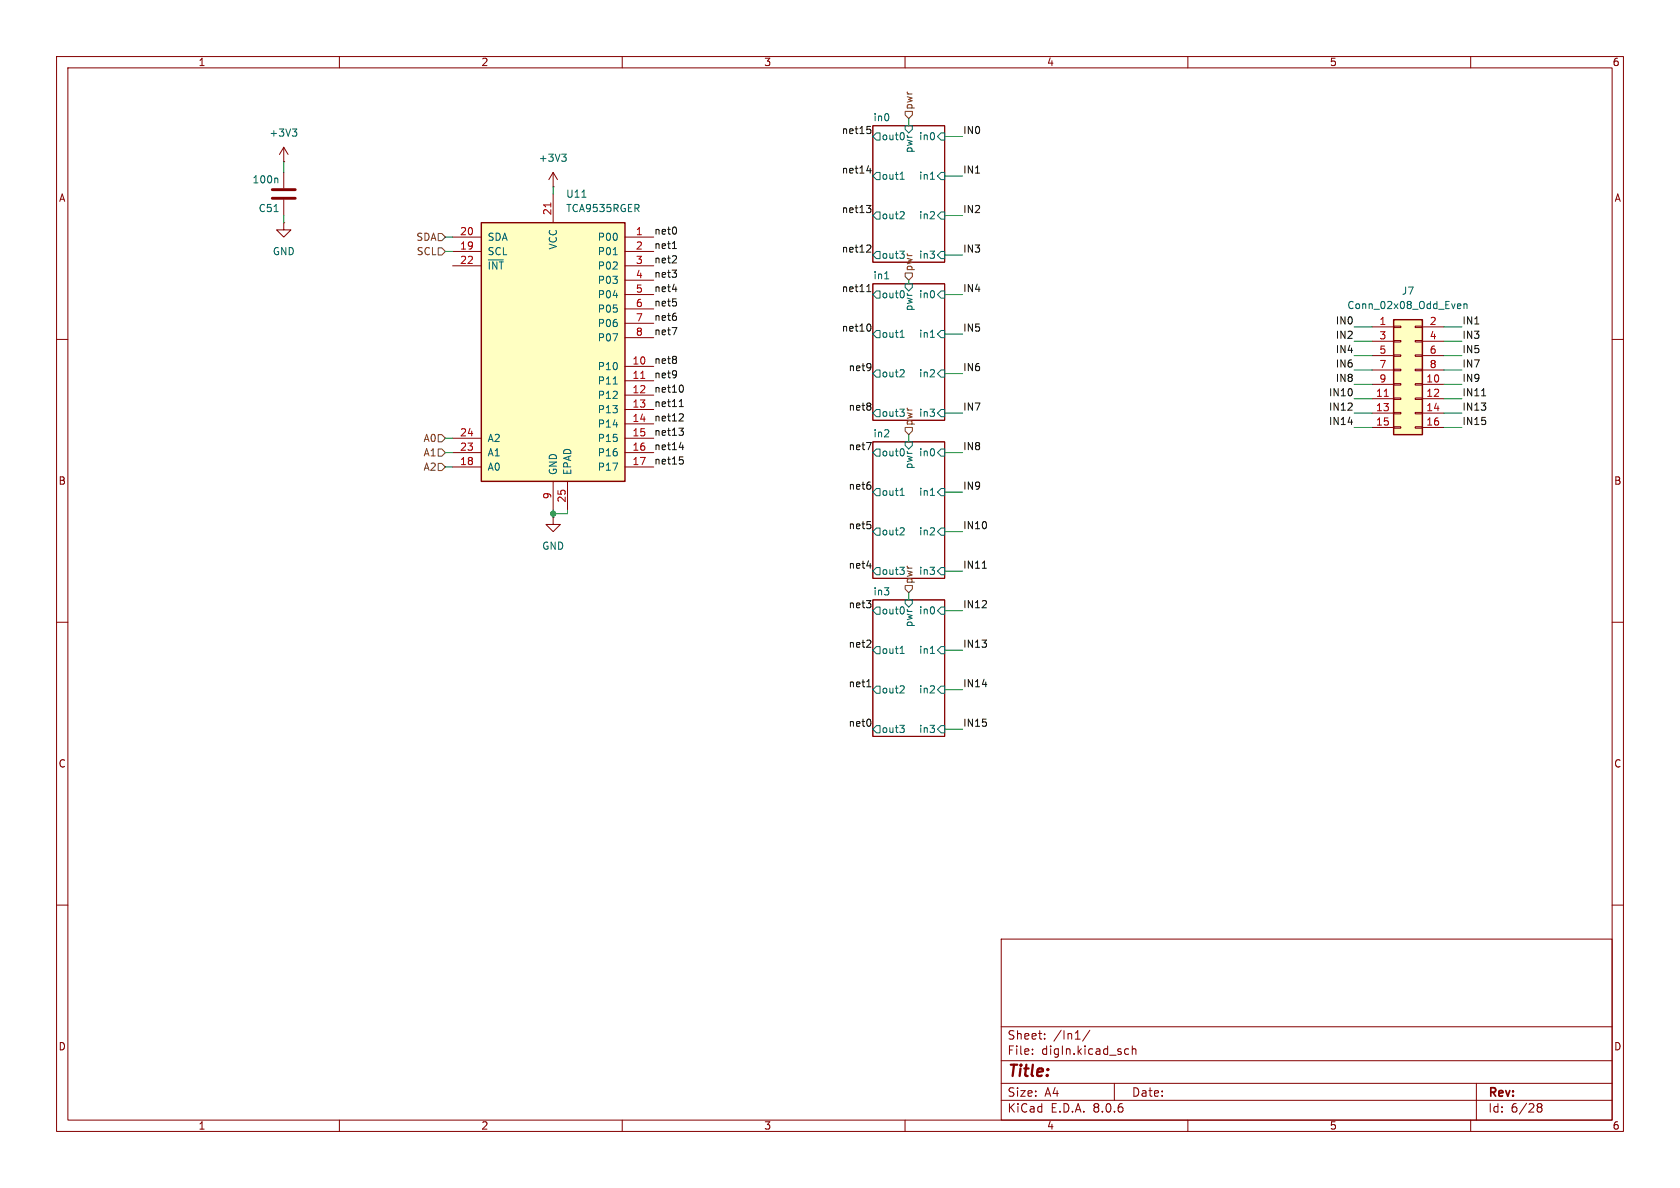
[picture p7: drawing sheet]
<svg xmlns="http://www.w3.org/2000/svg" width="297mm" height="210mm" viewBox="0 0 297 210" stroke-linecap="round" stroke-linejoin="round" font-family="sans-serif">
<g fill="none" stroke="#840000" stroke-width=".18">
<path d="M10 10h277v190h-277zM12 12h273v186h-273zM60 10v2M110 10v2M160 10v2M210 10v2M260 10v2M154.3 22.2h12.7v24.2h-12.7zM10 60h2M154.3 50.2h12.7v24.1h-12.7zM285 60h2M154.3 78.1h12.7v24.1h-12.7z"/>
<path d="M10 110h2M154.3 106h12.7v24.2h-12.7zM285 110h2M10 160h2M285 160h2M177 166h108v32h-108zM60 198v2M110 198v2M160 198v2M177 194.5h108M177 191.5h108M177 187.5h108"/>
<path d="M177 181.5h108M182.5 186.3v.1M182.5 185.5v.1M184.7 183.6v.1M184.7 182.8v.1M192.7 182.1l-1.3 2M197 191.5v3M199 186.3h.5M199 185.5h.5M200.2 185.5l.2-.1 .3 .1 .1 .9M200.2 184.9v1.5M210 198v2"/>
<path d="M260 198v2M261 191.5v6.5M271.7 195.5l.3 .2M271.7 195.4l.3-.3 .5 .1 .1 .3-.3 .2M272 195.7h.3M272 195.7l-.3 .3M272.3 195.7l.3 .3-.1 .5-.5 .1-.3-.3"/>
</g>
<g fill="none" stroke="#006464" stroke-width=".18">
<path d="M154.9 23.5h.7v1.3h-.7l-.6-.7zM154.9 30.5h.7v1.3h-.7l-.6-.7zM154.9 37.5h.7v1.2h-.7l-.6-.6zM159.1 31.7h.8M159.4 30.6l.1-.2v1.3M159.7 23.6l.2 .3-.2 .7M159.7 37.5l.2 .2-.1 .3-.7 .7h.8M160 22.2h1.3v.7l-.6 .6-.7-.6zM164.5 31.7h.7M166.4 37.5h.6v1.2h-.6l-.7-.6zM166.4 30.5h.6v1.3h-.6l-.7-.7zM166.4 23.5h.6v1.3h-.6l-.7-.7z"/>
<path d="M154.9 44.5h.7v1.2h-.7l-.6-.6zM154.9 51.4h.7v1.3h-.7l-.6-.6zM154.9 58.4h.7v1.3h-.7l-.6-.6zM156.4 49.3h.7M159.1 44.4h.8l-.5 .5M159.1 59.6h.8M159.4 58.5l.1-.1v1.2M159.7 44.9l.2 .2-.2 .5M159.7 51.5l.2 .4-.2 .6M160 50.2h1.3v.6l-.6 .6-.7-.6zM164.5 59.6h.7M166.4 44.5h.6v1.2h-.6l-.7-.6z"/>
<path d="M166.4 58.4h.6v1.3h-.6l-.7-.6zM166.4 51.4h.6v1.3h-.6l-.7-.6zM154.9 79.4h.7v1.2h-.7l-.6-.6zM154.9 65.4h.7v1.3h-.7l-.6-.7zM154.9 72.4h.7v1.3h-.7l-.6-.7zM159.1 72.3h.8l-.5 .5M159.7 79.4l.2 .4-.2 .7M159.7 65.4l.2 .2-.1 .3-.7 .7h.8M159.7 72.9l.2 .2-.2 .4M160 78.1h1.3v.6l-.6 .7-.7-.7zM166.4 79.4h.6v1.2h-.6l-.7-.6zM166.4 65.4h.6v1.3h-.6l-.7-.7z"/>
<path d="M166.4 72.4h.6v1.3h-.6l-.7-.7zM154.9 86.4h.7v1.2h-.7l-.6-.6zM154.9 93.3h.7v1.3h-.7l-.6-.6zM159.1 87.6h.8M159.4 86.5l.1-.2v1.3M159.7 93.4l.2 .1-.1 .3-.7 .8h.8M164.5 87.6h.7M166.4 93.3h.6v1.3h-.6l-.7-.6zM166.4 86.4h.6v1.2h-.6l-.7-.6zM154.9 100.3h.7v1.3h-.7l-.6-.6zM154.9 107.3h.7v1.3h-.7l-.6-.6zM154.9 114.3h.7v1.3h-.7l-.6-.7z"/>
<path d="M159.1 100.3h.8l-.5 .5M159.1 115.5h.8M159.4 114.4l.1-.2v1.3M159.7 100.8l.2 .2-.2 .5M159.7 107.4l.2 .3-.2 .7M160 106h1.3v.7l-.6 .6-.7-.6zM164.5 115.5h.7M166.4 100.3h.6v1.3h-.6l-.7-.6zM166.4 114.3h.6v1.3h-.6l-.7-.7zM166.4 107.3h.6v1.3h-.6l-.7-.6zM154.9 121.3h.7v1.3h-.7l-.6-.7zM154.9 128.3h.7v1.2h-.7l-.6-.6z"/>
<path d="M159.1 128.2h.8l-.5 .5M159.7 121.3l.2 .2-.1 .3-.7 .7h.8M159.7 128.8l.2 .1-.2 .5M166.4 121.3h.6v1.3h-.6l-.7-.7zM166.4 128.3h.6v1.2h-.6l-.7-.6z"/>
</g>
<path d="M85.1 39.4h25.4v45.7h-25.4z" fill="#ffffc2"/>
<path d="M85.1 39.4h25.4v45.7h-25.4z" fill="none" stroke="#840000" stroke-width=".25"/>
<g fill="none" stroke="#840000" stroke-width=".18">
<path d="M50.2 28.6h.1M50.2 39.4v1.2h1.2l-1.2 1.3-1.3-1.3h1.3M50.2 39.4h.1M50.2 26l-.8 1.3M50.2 26v2.6M50.2 30.5v2.8M50.2 35.3v2.8M50.2 26l.7 1.3M97.8 33h.1M97.8 30.5v2.5M97.8 34.3v5.1M97.8 30.5l-.8 1.3"/>
<path d="M97.8 30.5l.8 1.3M80 41.9h5.1M80 44.5h5.1M80 47h5.1M110.5 41.9h5.1M110.5 44.5h5.1M110.5 47h5.1M110.5 49.5h5.1M110.5 52.1h5.1M110.5 54.6h5.1M110.5 57.2h5.1M110.5 59.7h5.1"/>
<path d="M80 77.5h5.1M110.5 64.8h5.1M110.5 67.3h5.1M110.5 69.9h5.1M110.5 72.4h5.1M110.5 74.9h5.1M110.5 77.5h5.1M80 80h5.1M80 82.6h5.1M97.8 91.4v1.3h1.3l-1.3 1.3-1.3-1.3h1.3M97.8 91.4h.1M97.8 85.1v5.1"/>
<path d="M100.3 85.1v5.1M110.5 80h5.1M110.5 82.6h5.1"/>
</g>
<path d="M48.5 37.4h.7M48.9 31.5l.2 .2v.6M51.7 22.8h.8l-.5 .5M52.2 23.3l.3 .2v.3l-.3 .3M99.3 27.2h.8l-.4 .5M99.8 27.7l.3 .3v.3l-.3 .2M102.9 34.9h.7M108.4 45h.7M108.4 67.9h.7" fill="none" stroke="#006464" stroke-width=".18"/>
<path d="M97.4 35.9v.7M113.3 66.9h.7" fill="none" stroke="#a90000" stroke-width=".18"/>
<path d="M48.1 33.5h4.1M48.1 35.1h4.1" fill="none" stroke="#840000" stroke-width=".51"/>
<path d="M246.4 56.5h5.1v20.3h-5.1z" fill="#ffffc2"/>
<g fill="none" stroke="#840000" stroke-width=".18">
<path d="M242.6 57.8h3.8M246.4 57.7h1.2v.2h-1.2zM250.2 57.7h1.3v.2h-1.3zM251.5 57.8h3.8M242.6 67.9h3.8M242.6 70.5h3.8M242.6 73h3.8M242.6 75.6h3.8M242.6 60.3h3.8M242.6 62.9h3.8M242.6 65.4h3.8M246.4 75.4h1.2v.3h-1.2z"/>
<path d="M246.4 72.9h1.2v.3h-1.2zM246.4 70.4h1.2v.2h-1.2zM246.4 67.8h1.2v.3h-1.2zM246.4 65.3h1.2v.2h-1.2zM246.4 62.7h1.2v.3h-1.2zM246.4 60.2h1.2v.3h-1.2zM250.2 75.4h1.3v.3h-1.3zM250.2 72.9h1.3v.3h-1.3zM250.2 70.4h1.3v.2h-1.3zM250.2 67.8h1.3v.3h-1.3zM250.2 65.3h1.3v.2h-1.3zM250.2 62.7h1.3v.3h-1.3z"/>
<path d="M250.2 60.2h1.3v.3h-1.3zM251.5 67.9h3.8M251.5 70.5h3.8M251.5 73h3.8M251.5 75.6h3.8M251.5 60.3h3.8M251.5 62.9h3.8M251.5 65.4h3.8"/>
</g>
<path d="M246.4 56.5h5.1v20.3h-5.1z" fill="none" stroke="#840000" stroke-width=".25"/>
<path d="M244.7 70.1h.7" fill="none" stroke="#a90000" stroke-width=".18"/>
<path d="M257.8 53.7l.4 .1 .1 .2-.6 .1M258.2 54.5l-.4 .1M258.8 53.8l.2-.1 .3 .1 .1 .8M258.8 53.7v.9" fill="none" stroke="#006464" stroke-width=".18"/>
<path d="M160 19.7h1.3v.6l-.6 .7-.7-.7zM77.5 43.8h.6l.6 .7-.6 .6h-.6zM77.5 41.3h.6l.6 .6-.6 .6h-.6zM160 48.3h1.3v.6l-.6 .6-.7-.6zM77.5 79.4h.6l.6 .6-.6 .6h-.6zM77.5 76.8h.6l.6 .7-.6 .6h-.6zM160 75.6h1.3v.6l-.6 .6-.7-.6zM77.5 81.9h.6l.6 .7-.6 .6h-.6zM160 103.5h1.3v.6l-.6 .7-.7-.7z" fill="none" stroke="#725600" stroke-width=".18"/>
<g fill="none" stroke="#0f0f0f" stroke-width=".18">
<path d="M153.2 36.3h.8l-.5 .5 .4 .1 .1 .4-.3 .3h-.3M153.2 30.2h.8M153.3 22.3h.6M153.4 22.8h.3l.3 .3-.1 .4-.5 .1M153.8 29.8v.8M118.8 57.9h.9l-.6 1.3M118.8 46.5h.8M118.8 47.7h.8l-.4 .5M118.9 51.1h.8M118.9 43.9h.7M119.5 40.4v.8M119.5 45.3v.5"/>
<path d="M119.5 48.4v.5M119.5 53.4v.6M119.5 56v.5M153.2 51.6h.8M153.4 50.6l.2-.3v1.3M153.4 43.3l.4 .1 .2 .3-.8 .9h.8M153.7 57.3a.79 .79 0 0 1 0 1.2M119.5 65.6v.9M119.5 63.1v.3M119.5 63.7v.4M119.6 66.1l-.1 .1M120 75.7h.8l-.4 .5 .4 .1v.4l-.2 .3h-.4"/>
<path d="M120.1 71.9h.7M120.1 79.1h.8M120.2 70.9l.2-.3v1.3M120.3 73.1l.4 .1 .1 .3-.8 .9h.8M120.5 68.1a.79 .79 0 0 1 0 1.2M120.7 78.7v.8M153.2 78.2h.8l-.5 1.3M153.9 64.4v.8M153.9 71.4v.3M153.9 71.9v.5M154 64.8l-.1 .1M261.9 70h.8"/>
<path d="M120.1 80.8h.7M120.3 81.3h.3l.2 .2-.1 .5h-.4M153.9 85.8v.6M153.9 92.8v.5M153.2 114.4h.8M153.2 106.2h.8l-.5 .5M153.2 100h.8M153.9 106.8v.5M153.9 113.3v.4M173.7 100.5h.7M153.2 121.4h.8M153.9 127.4v.8"/>
</g>
<g fill="none" stroke="#009600" stroke-width=".18">
<path d="M50.2 28.6v1.9M50.2 38.1v1.3M97.8 33v1.3M160.7 21v1.2M167 38.1h3.2M167 24.1h3.2M167 31.1h3.2M78.7 44.5h1.3M78.7 41.9h1.3M160.7 49.5v.7M167 52.1h3.2M167 45.1h3.2"/>
<path d="M167 59.1h3.2M239.4 57.8h3.2M255.3 57.8h3.1M78.7 77.5h1.3M160.7 76.8v1.3M167 66h3.2M167 73h3.2M239.4 73h3.2M239.4 67.9h3.2M239.4 62.9h3.2M239.4 60.3h3.2M239.4 65.4h3.2"/>
<path d="M239.4 70.5h3.2M239.4 75.6h3.2M255.3 73h3.1M255.3 67.9h3.1M255.3 62.9h3.1M255.3 60.3h3.1M255.3 65.4h3.1M255.3 70.5h3.1M255.3 75.6h3.1M78.7 82.6h1.3M78.7 80h1.3M97.8 90.2v1.2"/>
<path d="M100.3 90.2v.6h-2.5M167 80h3.2M167 94h3.2M167 87h3.2M160.7 104.8v1.2M167 101h3.2M167 114.9h3.2M167 108h3.2M167 128.9h3.2M167 121.9h3.2"/>
</g>
<circle cx="97.8" cy="90.8" r=".46" fill="#009600" stroke="#009600" stroke-width=".18"/>
<text font-size="2.8" fill="#840000" x="178" y="190.9">Title:</text>
<g font-size="2.1" fill="#840000">
<text x="178" y="184">Sheet:</text>
<text x="186.2" y="184">/In1/</text>
<text x="178" y="186.7">File:</text>
<text x="184.1" y="186.7">digIn.kicad_sch</text>
<text x="178" y="196.9">KiCad</text>
<text x="178" y="194.1">Size:</text>
<text x="184.7" y="194.1">A4</text>
<text x="185.7" y="196.9">E.D.A.</text>
<text x="193.3" y="196.9">8.0.6</text>
<text x="200" y="194.1">Date:</text>
<text x="263" y="194.3">Rev:</text>
<text x="263" y="196.9">Id:</text>
<text x="267.1" y="196.9">6/28</text>
</g>
<g font-size="1.8" fill="#840000">
<text x="35" y="11.9">1</text>
<text x="85" y="11.9">2</text>
<text x="135" y="11.9">3</text>
<text x="185" y="11.9">4</text>
<text x="235" y="11.9">5</text>
<text x="285" y="11.9">6</text>
<text x="10.3" y="35.9">A</text>
<text x="285.3" y="35.9">A</text>
<text x="10.3" y="85.9">B</text>
<text x="285.3" y="85.9">B</text>
<text x="10.3" y="135.9">C</text>
<text x="285.3" y="135.9">C</text>
<text x="10.3" y="185.9">D</text>
<text x="285.3" y="185.9">D</text>
<text x="35" y="199.9">1</text>
<text x="85" y="199.9">2</text>
<text x="135" y="199.9">3</text>
<text x="185" y="199.9">4</text>
<text x="235" y="199.9">5</text>
<text x="285" y="199.9">6</text>
</g>
<g font-size="1.8" fill="#0f0f0f">
<text x="148.7" y="23.8">net15</text>
<text x="170.2" y="23.8">IN0</text>
<text x="148.7" y="30.8">net14</text>
<text x="170.2" y="30.8">IN1</text>
<text x="115.6" y="41.6">net0</text>
<text x="148.7" y="37.8">net13</text>
<text x="170.2" y="37.8">IN2</text>
<text x="115.6" y="46.6">net2</text>
<text x="115.6" y="44.1">net1</text>
<text x="148.7" y="44.7">net12</text>
<text x="170.2" y="44.7">IN3</text>
<text x="115.6" y="49.2">net3</text>
<text x="115.6" y="51.7">net4</text>
<text x="148.7" y="51.7">net11</text>
<text x="170.2" y="51.7">IN4</text>
<text x="115.6" y="59.3">net7</text>
<text x="115.6" y="56.8">net6</text>
<text x="115.6" y="54.3">net5</text>
<text x="148.7" y="58.7">net10</text>
<text x="170.2" y="58.7">IN5</text>
<text x="236" y="57.4">IN0</text>
<text x="236" y="60">IN2</text>
<text x="258.4" y="57.4">IN1</text>
<text x="258.4" y="60">IN3</text>
<text x="115.6" y="64.4">net8</text>
<text x="149.9" y="65.7">net9</text>
<text x="170.2" y="65.7">IN6</text>
<text x="236" y="62.5">IN4</text>
<text x="236" y="65.1">IN6</text>
<text x="258.4" y="62.5">IN5</text>
<text x="258.4" y="65.1">IN7</text>
<text x="115.6" y="69.5">net10</text>
<text x="115.6" y="67">net9</text>
<text x="234.8" y="70.1">IN10</text>
<text x="236" y="67.6">IN8</text>
<text x="258.4" y="70.1">IN11</text>
<text x="258.4" y="67.6">IN9</text>
<text x="115.6" y="72">net11</text>
<text x="115.6" y="74.6">net12</text>
<text x="115.6" y="77.1">net13</text>
<text x="149.9" y="72.7">net8</text>
<text x="170.2" y="72.7">IN7</text>
<text x="234.8" y="75.2">IN14</text>
<text x="234.8" y="72.7">IN12</text>
<text x="258.4" y="75.2">IN15</text>
<text x="258.4" y="72.7">IN13</text>
<text x="115.6" y="82.2">net15</text>
<text x="115.6" y="79.7">net14</text>
<text x="149.9" y="79.7">net7</text>
<text x="170.2" y="79.7">IN8</text>
<text x="149.9" y="86.6">net6</text>
<text x="170.2" y="86.6">IN9</text>
<text x="149.9" y="93.6">net5</text>
<text x="170.2" y="93.6">IN10</text>
<text x="149.9" y="100.6">net4</text>
<text x="170.2" y="100.6">IN11</text>
<text x="149.9" y="107.6">net3</text>
<text x="170.2" y="107.6">IN12</text>
<text x="149.9" y="114.6">net2</text>
<text x="170.2" y="114.6">IN13</text>
<text x="149.9" y="121.6">net1</text>
<text x="170.2" y="121.6">IN14</text>
<text x="149.9" y="128.6">net0</text>
<text x="170.2" y="128.6">IN15</text>
</g>
<g font-size="1.8" fill="#006464">
<text x="154.3" y="21.5">in0</text>
<text x="47.5" y="24.4">+3V3</text>
<text x="95.1" y="28.8">+3V3</text>
<text x="155.8" y="25">out0</text>
<text x="161.5" y="27.2" transform="rotate(-90 161.5 27.2)">pwr</text>
<text x="162.4" y="25">in0</text>
<text x="44.5" y="32.6">100n</text>
<text x="100" y="35.2">U11</text>
<text x="155.8" y="32">out1</text>
<text x="162.4" y="32">in1</text>
<text x="45.6" y="37.7">C51</text>
<text x="100" y="37.7">TCA9535RGER</text>
<text x="155.8" y="39">out2</text>
<text x="162.4" y="39">in2</text>
<text x="48.1" y="45.3">GND</text>
<text x="86.1" y="45.3">SCL</text>
<text x="86.1" y="42.8">SDA</text>
<text x="86.1" y="47.9">~{INT}</text>
<text x="98.7" y="44.2" transform="rotate(-90 98.7 44.2)">VCC</text>
<text x="105.6" y="42.8">P00</text>
<text x="105.6" y="45.3">P01</text>
<text x="105.6" y="47.9">P02</text>
<text x="155.8" y="45.9">out3</text>
<text x="162.4" y="45.9">in3</text>
<text x="105.6" y="50.4">P03</text>
<text x="105.6" y="52.9">P04</text>
<text x="154.3" y="49.5">in1</text>
<text x="155.8" y="52.9">out0</text>
<text x="162.4" y="52.9">in0</text>
<text x="247.7" y="52.3">J7</text>
<text x="105.6" y="55.5">P05</text>
<text x="105.6" y="58">P06</text>
<text x="155.8" y="59.9">out1</text>
<text x="161.5" y="55.1" transform="rotate(-90 161.5 55.1)">pwr</text>
<text x="162.4" y="59.9">in1</text>
<text x="238.1" y="54.8">Conn_02x08_Odd_Even</text>
<text x="105.6" y="65.6">P10</text>
<text x="105.6" y="60.6">P07</text>
<text x="105.6" y="68.2">P11</text>
<text x="105.6" y="70.7">P12</text>
<text x="155.8" y="66.9">out2</text>
<text x="162.4" y="66.9">in2</text>
<text x="105.6" y="73.3">P13</text>
<text x="105.6" y="75.8">P14</text>
<text x="154.3" y="77.4">in2</text>
<text x="155.8" y="73.9">out3</text>
<text x="162.4" y="73.9">in3</text>
<text x="86.1" y="83.4">A0</text>
<text x="86.1" y="80.9">A1</text>
<text x="86.1" y="78.3">A2</text>
<text x="105.6" y="78.3">P15</text>
<text x="105.6" y="80.9">P16</text>
<text x="105.6" y="83.4">P17</text>
<text x="155.8" y="80.9">out0</text>
<text x="161.5" y="83" transform="rotate(-90 161.5 83)">pwr</text>
<text x="162.4" y="80.9">in0</text>
<text x="98.7" y="84.1" transform="rotate(-90 98.7 84.1)">GND</text>
<text x="101.2" y="84.1" transform="rotate(-90 101.2 84.1)">EPAD</text>
<text x="155.8" y="87.9">out1</text>
<text x="162.4" y="87.9">in1</text>
<text x="155.8" y="94.8">out2</text>
<text x="162.4" y="94.8">in2</text>
<text x="95.8" y="97.4">GND</text>
<text x="155.8" y="101.8">out3</text>
<text x="162.4" y="101.8">in3</text>
<text x="154.3" y="105.3">in3</text>
<text x="155.8" y="108.8">out0</text>
<text x="161.5" y="111" transform="rotate(-90 161.5 111)">pwr</text>
<text x="162.4" y="108.8">in0</text>
<text x="155.8" y="115.8">out1</text>
<text x="162.4" y="115.8">in1</text>
<text x="155.8" y="122.8">out2</text>
<text x="162.4" y="122.8">in2</text>
<text x="155.8" y="129.8">out3</text>
<text x="162.4" y="129.8">in3</text>
</g>
<g font-size="1.8" fill="#725600">
<text x="161.5" y="19.5" transform="rotate(-90 161.5 19.5)">pwr</text>
<text x="73.5" y="42.8">SDA</text>
<text x="73.6" y="45.3">SCL</text>
<text x="161.5" y="48.1" transform="rotate(-90 161.5 48.1)">pwr</text>
<text x="161.5" y="75.4" transform="rotate(-90 161.5 75.4)">pwr</text>
<text x="74.8" y="83.4">A2</text>
<text x="74.8" y="80.9">A1</text>
<text x="74.8" y="78.3">A0</text>
<text x="161.5" y="103.3" transform="rotate(-90 161.5 103.3)">pwr</text>
</g>
<g font-size="1.8" fill="#a90000">
<text x="81.2" y="41.7">20</text>
<text x="97.5" y="38.1" transform="rotate(-90 97.5 38.1)">21</text>
<text x="112.3" y="41.7">1</text>
<text x="81.2" y="44.2">19</text>
<text x="81.2" y="46.7">22</text>
<text x="112.3" y="44.2">2</text>
<text x="112.3" y="46.7">3</text>
<text x="112.3" y="49.3">4</text>
<text x="112.3" y="51.8">5</text>
<text x="112.3" y="54.4">6</text>
<text x="112.3" y="56.9">7</text>
<text x="112.3" y="59.4">8</text>
<text x="243.8" y="57.5">1</text>
<text x="252.7" y="57.5">2</text>
<text x="111.7" y="64.5">10</text>
<text x="243.8" y="60.1">3</text>
<text x="243.8" y="62.6">5</text>
<text x="243.8" y="65.2">7</text>
<text x="252.7" y="60.1">4</text>
<text x="252.7" y="62.6">6</text>
<text x="252.7" y="65.2">8</text>
<text x="111.7" y="67.1">11</text>
<text x="111.7" y="69.6">12</text>
<text x="243.2" y="70.2">11</text>
<text x="243.8" y="67.7">9</text>
<text x="252.1" y="67.7">10</text>
<text x="252.1" y="70.2">12</text>
<text x="81.2" y="77.2">24</text>
<text x="111.7" y="72.1">13</text>
<text x="111.7" y="74.7">14</text>
<text x="111.7" y="77.2">15</text>
<text x="243.2" y="72.8">13</text>
<text x="243.2" y="75.3">15</text>
<text x="252.1" y="72.8">14</text>
<text x="252.1" y="75.3">16</text>
<text x="81.2" y="82.3">18</text>
<text x="81.2" y="79.8">23</text>
<text x="111.7" y="79.8">16</text>
<text x="111.7" y="82.3">17</text>
<text x="97.5" y="88.3" transform="rotate(-90 97.5 88.3)">9</text>
<text x="100.1" y="88.9" transform="rotate(-90 100.1 88.9)">25</text>
</g>
</svg>
